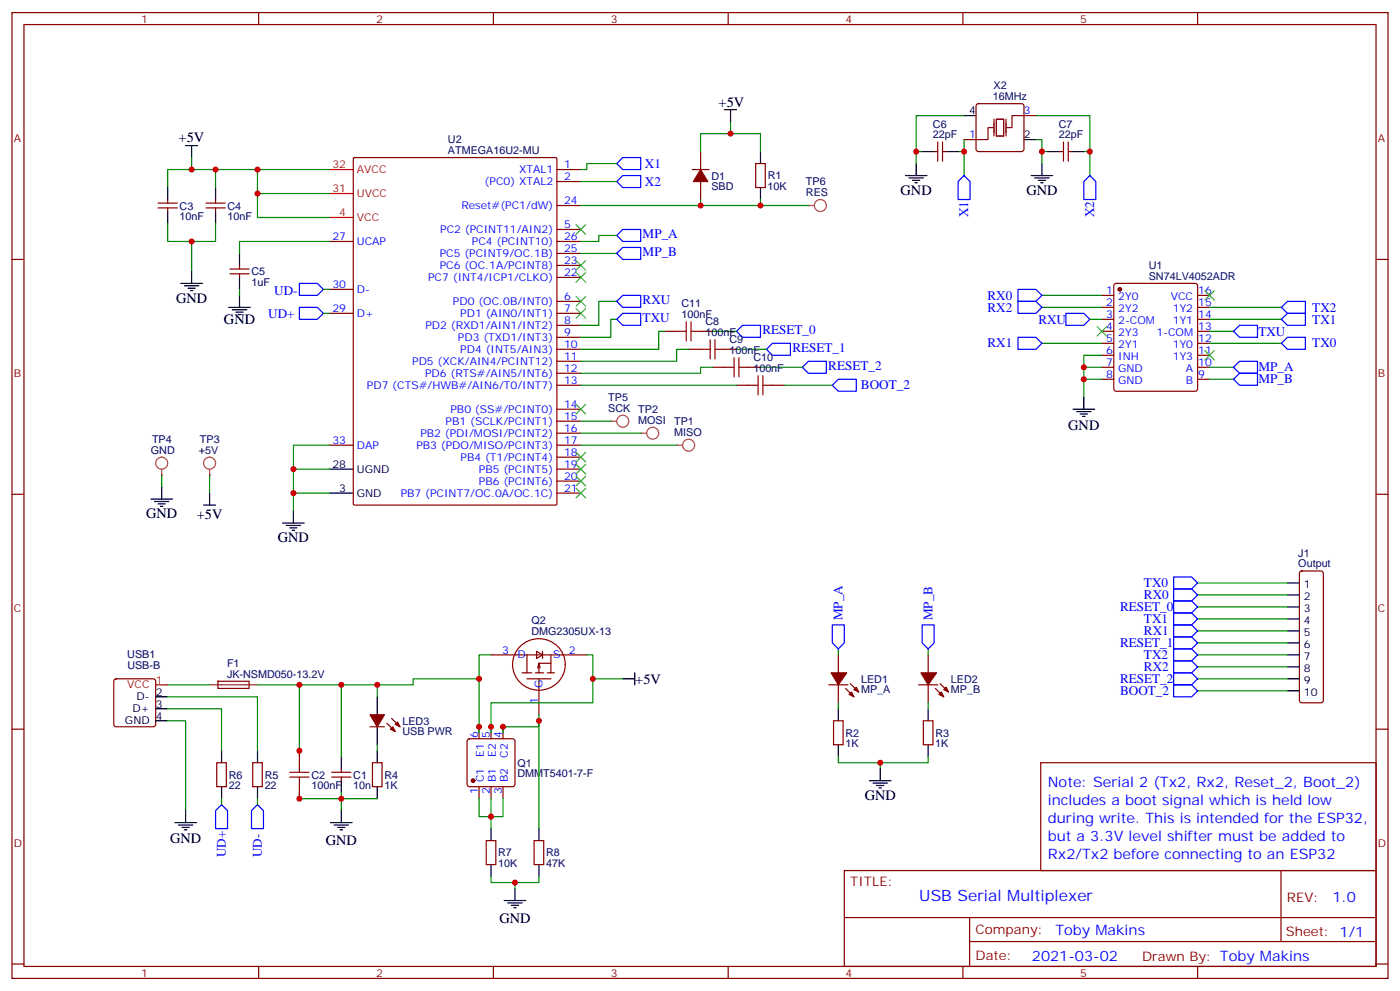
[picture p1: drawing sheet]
<svg xmlns="http://www.w3.org/2000/svg" width="412mm" height="292mm" viewBox="0 0 412 292" stroke-linecap="round" stroke-linejoin="round" font-family="sans-serif">
<g fill="none" stroke="#870000" stroke-width=".35">
<path d="M3.5 3.7h405.4v284.3h-405.4zM7.1 7.2h398.2v277.3h-398.2zM76.2 3.7v3.5M145.3 3.7v3.5M214.5 3.7v3.5M283.6 3.7v3.5M352.8 3.7v3.5M46.6 59.8h5.6M49.4 58.7v1.1M60.7 59.8h5.6M63.5 58.7v1.1M104.1 46.6l.3-.2h59.3l.3 .2v101.7l-.1 .3-59.5 .1-.3-.2z"/>
<path d="M164 53.4h7.1M164 49.9h7.1M203.9 49.9h4.9M206.4 44.6v5.3M206.4 53.4v5.3M222.6 48.2h2.8v7h-2.8zM3.5 76.4h3.6M46.6 61.2h5.6M49.4 61.2v1.1M60.7 61.2h5.6M63.5 61.2v1.1M67.7 79.2h5.7"/>
<path d="M70.6 78.1v1.1M97 71.1h7.1M164 71.1h7.1M164 60.5h7.1M164 78.1h7.1M164 74.6h7.1M164 67.6h7.1M405.3 76.4h3.6M67.7 80.6h5.7M70.6 80.6v1.1M97 92.3h7.1M97 85.2h7.1"/>
<path d="M164 99.3h7.1M164 88.7h7.1M164 92.3h7.1M164 95.8h7.1M164 81.7h7.1M324.6 87h3.5M324.6 90.5h3.5M324.6 94h3.5M324.6 97.5h3.5M328.3 83.6l.5-.2h23.3l.5 .2 .2 .5v30.4l-.3 .5-.4 .2h-23.3l-.5-.3-.2-.4v-30.4zM352.8 87h3.5M352.8 90.5h3.5"/>
<path d="M352.8 94h3.5M352.8 97.5h3.5M164 113.4h7.1M164 109.9h7.1M164 106.4h7.1M164 102.8h7.1M324.6 101.1h3.5M324.6 104.6h3.5M324.6 108.1h3.5M324.6 111.7h3.5M352.8 101.1h3.5M352.8 104.6h3.5"/>
<path d="M352.8 108.1h3.5M352.8 111.7h3.5M97 131.1h7.1M164 131.1h7.1M164 138.1h7.1M164 134.6h7.1M164 127.5h7.1M164 124h7.1M164 120.5h7.1M3.5 145.5h3.6M164 145.2h7.1M164 141.6h7.1"/>
<path d="M405.3 145.5h3.6M3.5 214.7h3.6M33.7 200.1l.5-.3h11l.5 .3 .2 .5v12.7l-.3 .5-.4 .2h-11l-.5-.3-.2-.4v-12.7zM405.3 214.7h3.6M248.7 256.3h156.6v28.2h-156.6zM377.3 256.3v20.9M248.7 270.1h156.5M285.6 277.2h119.6M285.6 270.1v14.2M3.5 283.8h3.6M76.2 284.5v3.5M145.3 284.5v3.5"/>
<path d="M214.5 284.5v3.5M283.6 284.5v3.5M352.8 284.5v3.5M405.3 283.8h3.6"/>
</g>
<g fill="#870000" stroke="#870000" stroke-width=".35">
<path d="M206.4 49.9l2.1 3.5h-4.2z"/>
<circle cx="329.8" cy="85.2" r=".53"/>
</g>
<g fill="none" stroke="#000" stroke-width=".35">
<path d="M213.4 32.3h3.6M215.2 32.3v3.5M49.4 55.2v3.5M63.5 55.2v3.5M224 44.6v3.6M224 55.2v3.5M49.4 62.3v3.5M56.4 79.9v3.5M63.5 62.3v3.5M70.6 74.6v3.5M53.3 83.4h6.3M54.3 84.1h4.3"/>
<path d="M55.4 84.8h2.1M56.1 85.5h.7M67.4 90.5h6.3M68.4 91.2h4.3M69.5 91.9h2.1M70.2 92.6h.7M70.6 81.7v3.5M70.6 87v3.5M97 138.1h7.1M83.3 154h6.3M84.3 154.7h4.2M85.4 155.4h2.1"/>
<path d="M86.1 156.1h.7M86.4 150.5v3.5M97 145.2h7.1M45.9 205.1h3.5M45.9 208.7h3.5M45.9 212.2h3.5"/>
</g>
<path d="M97 49.9h7.1M97 57h7.1M97 64h7.1M45.9 201.6h3.5" fill="none" stroke="#f00" stroke-width=".35"/>
<g fill="none" stroke="#008700" stroke-width=".35">
<path d="M215.2 35.8v3.5M63.5 49.9v5.3M75.8 49.9h-26.4v5.3M75.8 57h21.2M97 49.9h-21.2v14.1h21.2M206.4 44.6v-5.3h17.6v5.3M206.4 58.7v1.8M224 58.7v1.8h-52.9M49.4 65.8v5.3h14.1v-5.3M56.4 71.1v8.8M97 71.1h-26.4v3.5M171.1 74.6h10.6"/>
<path d="M181.7 69.3h-5.3v1.8h-5.3M70.6 85.2v1.8M181.7 88.7h-5.3v7.1h-5.3M181.7 94h-1.8v5.3h-8.8M86.4 138.1h10.6M97 131.1h-10.6v19.4M86.4 145.2h10.6"/>
</g>
<path d="M181.7 74.6l1.7-1.8h5.3v3.6h-5.3zM181.7 69.3l1.7-1.7h5.3v3.5h-5.3zM88.2 83.4h5.3l1.7 1.8-1.7 1.8h-5.3zM88.2 90.5h5.3l1.7 1.8-1.7 1.7h-5.3zM181.7 94l1.7-1.7h5.3v3.5h-5.3zM183.4 87h5.3v3.5h-5.3l-1.7-1.8z" fill="none" stroke="#00f" stroke-width=".35"/>
<circle cx="199.3" cy="131.1" r=".18" fill="#a64a4a"/>
<g fill="none" stroke="#a64a4a" stroke-width=".35">
<path d="M199.3 131.1h1.8"/>
<circle cx="202.8" cy="131.1" r="1.76"/>
</g>
<circle cx="188.7" cy="127.5" r=".18" fill="#a64a4a"/>
<g fill="none" stroke="#a64a4a" stroke-width=".35">
<path d="M188.7 127.5h1.8"/>
<circle cx="192.3" cy="127.5" r="1.76"/>
</g>
<circle cx="61.7" cy="139.9" r=".18" fill="#a64a4a"/>
<g fill="none" stroke="#a64a4a" stroke-width=".35">
<path d="M61.7 138.1v1.8"/>
<circle cx="61.7" cy="136.3" r="1.76"/>
</g>
<circle cx="47.6" cy="139.9" r=".18" fill="#a64a4a"/>
<g fill="none" stroke="#a64a4a" stroke-width=".35">
<path d="M47.6 138.1v1.8"/>
<circle cx="47.6" cy="136.3" r="1.76"/>
</g>
<circle cx="179.9" cy="124" r=".18" fill="#a64a4a"/>
<g fill="none" stroke="#a64a4a" stroke-width=".35">
<path d="M179.9 124h1.8"/>
<circle cx="183.4" cy="124" r="1.76"/>
</g>
<circle cx="238.1" cy="60.5" r=".18" fill="#a64a4a"/>
<g fill="none" stroke="#a64a4a" stroke-width=".35">
<path d="M238.1 60.5h1.8"/>
<circle cx="241.7" cy="60.5" r="1.76"/>
</g>
<g fill="none" stroke="#008700" stroke-width=".35">
<path d="M284 34h-14.1v14.2M305.2 34h15.8v10.6h-1.7M56.4 46.4v3.5M171.1 53.4h10.6M181.7 48.2h-8.8v1.7h-1.8M269.9 44.6h1.7M284 41.1v3.5h-1.8M284 44.6v7.1M305.2 41.1h1.7v7.1M306.9 44.6h1.8M321 44.6v7.1M224 60.5h14.1"/>
<path d="M95.2 85.2h1.8M95.2 92.3h1.8M195.8 97.5h-1.8v5.3h-22.9M209.9 97.5h7.1M306.9 90.5h17.7M306.9 87h17.7M321 94h3.6M356.3 94h21.2M356.3 90.5h21.2M356.3 97.5h7.1M171.1 113.4h45.9M202.8 102.8h-3.5v3.6h-28.2"/>
<path d="M209.9 108.1h-3.5v1.8h-35.3M217 102.8h8.8M224 108.1h12.4M231.1 113.4h14.1M306.9 101.1h17.7M319.3 111.7h5.3M319.3 108.1h5.3M324.6 104.6h-5.3v12.3M356.3 111.7h7.1M356.3 108.1h7.1M356.3 101.1h21.2M47.6 139.9v3.5"/>
<path d="M61.7 139.9v5.3M171.1 124h8.8M171.1 127.5h17.6M171.1 131.1h28.2M352.8 171.6h26.4M352.8 175.2h26.4M352.8 178.7h26.4M141.1 199.8h-19.4v1.8h-10.6M144.6 192.8h-3.5v22.9M172.9 192.8h1.7v14.1h-30v8.8M174.6 199.8h8.8M246.9 191v1.8"/>
<path d="M273.4 191v1.8M352.8 199.8h26.4M352.8 182.2h26.4M352.8 185.7h26.4M352.8 189.3h26.4M352.8 192.8h26.4M352.8 196.3h26.4M49.4 208.7h15.9v12.3M49.4 205.1h26.4v15.9M49.4 212.2h5.3v26.5M49.4 201.6h12.3M75.8 201.6h35.3v3.5"/>
<path d="M88.2 201.6v21.2M100.5 201.6v21.2M111.1 219.3v1.7M158.7 210.4v3.6h-10.5v1.7M158.7 212.2v31.7M246.9 206.9v1.8M273.4 206.9v1.8M352.8 203.4h26.4M65.3 235.1v1.8M75.8 235.1v1.8M88.2 233.4v1.7h12.3v-1.7M111.1 235.1h-10.6v3.6"/>
<path d="M141.1 235.1v5.3h3.5v-5.3M148.2 235.1v5.3h-3.6v3.5M246.9 222.8v1.7h26.5v-1.7M259.3 224.5v1.8M144.6 258.1v1.7h7.1v1.8M158.7 258.1v1.7h-7"/>
</g>
<g fill="none" stroke="#000" stroke-width=".35">
<path d="M284 34h3.5M54.7 42.9h3.5M56.4 42.9v3.5M266.7 51.7h6.3M267.8 52.4h4.2M268.8 53.1h2.1M269.5 53.8h.7M269.9 48.2v3.5M271.6 44.6h3.6M278.7 44.6h3.5M301.6 41.1h3.6M303.7 51.7h6.4"/>
<path d="M304.8 52.4h4.2M305.9 53.1h2.1M306.6 53.8h.7M306.9 48.2v3.5M308.7 44.6h3.5M315.7 44.6h3.6M319.3 116.9v3.6M316.1 120.5h6.3M317.1 121.2h4.3M318.2 121.9h2.1M318.9 122.6h.7M44.4 146.9h6.4"/>
<path d="M45.5 147.6h4.2M46.6 148.3h2.1M47.3 149h.7M47.6 143.4v3.5M60 148.7h3.5M61.7 145.2v3.5M379.2 171.6h3.6M379.2 175.2h3.6M379.2 178.7h3.6M183.4 199.8h3.6M187 198.1v3.5M379.2 199.8h3.6"/>
<path d="M379.2 182.2h3.6M379.2 185.7h3.6M379.2 189.3h3.6M379.2 192.8h3.6M379.2 196.3h3.6M111.1 205.1v5.3M111.1 214v5.3M246.9 208.7v3.5M246.9 219.3v3.5M273.4 208.7v3.5M273.4 219.3v3.5M379.2 203.4h3.6"/>
<path d="M54.7 238.7v3.5M65.3 221v3.5M65.3 231.6v3.5M75.8 221v3.5M75.8 231.6v3.5M100.5 222.8v3.5M100.5 229.8v3.6M100.5 238.7v3.5M111.1 221v3.5M111.1 231.6v3.5M256.1 229.8h6.4M257.2 230.5h4.2"/>
<path d="M258.2 231.2h2.1M258.9 232h.7M259.3 226.3v3.5M51.5 242.2h6.4M52.6 242.9h4.2M53.6 243.6h2.1M54.3 244.3h.7M97.4 242.2h6.3M98.4 242.9h4.3M99.5 243.6h2.1M100.2 244.3h.7M144.6 243.9v3.6"/>
<path d="M144.6 254.5v3.6M158.7 243.9v3.6M158.7 254.5v3.6M148.5 265.1h6.4M149.6 265.8h4.2M150.6 266.5h2.2M151.3 267.2h.7M151.7 261.6v3.5"/>
</g>
<g fill="none" stroke="#00f" stroke-width=".35">
<path d="M181.7 53.4l1.7-1.7h5.3v3.5h-5.3zM181.7 48.2l1.7-1.8h5.3v3.5h-5.3zM284 51.7l1.8 1.7v5.3h-3.6v-5.3zM319.3 53.4l1.7-1.7 1.8 1.7v5.3h-3.5zM217 97.5l1.7-1.7h5.3v3.5h-5.3zM299.9 85.2h5.3l1.7 1.8-1.7 1.7h-5.3zM299.9 88.7h5.3l1.7 1.8-1.7 1.8h-5.3zM299.9 99.3h5.3l1.7 1.8-1.7 1.7h-5.3zM314 92.3h5.3l1.7 1.7-1.7 1.8h-5.3zM365.1 95.8h5.3v3.5h-5.3l-1.7-1.8zM377.5 94l1.7-1.7h5.3v3.5h-5.3zM377.5 90.5l1.7-1.8h5.3v3.6h-5.3z"/>
<path d="M225.8 102.8l1.7-1.7h5.3v3.5h-5.3zM236.4 108.1l1.7-1.7h5.3v3.5h-5.3zM245.2 113.4l1.7-1.7h5.3v3.5h-5.3zM363.4 108.1l1.7-1.7h5.3v3.5h-5.3zM365.1 109.9h5.3v3.5h-5.3l-1.7-1.7zM377.5 101.1l1.7-1.8h5.3v3.5h-5.3zM345.7 169.9h5.3l1.8 1.7-1.8 1.8h-5.3zM345.7 173.4h5.3l1.8 1.8-1.8 1.7h-5.3zM345.7 176.9h5.3l1.8 1.8-1.8 1.7h-5.3zM245.2 184h3.5v5.3l-1.8 1.7-1.7-1.7zM271.6 184h3.6v5.3l-1.8 1.7-1.8-1.7zM345.7 180.4h5.3l1.8 1.8-1.8 1.8h-5.3z"/>
<path d="M345.7 184h5.3l1.8 1.7-1.8 1.8h-5.3zM345.7 187.5h5.3l1.8 1.8-1.8 1.7h-5.3zM345.7 191h5.3l1.8 1.8-1.8 1.8h-5.3zM345.7 194.6h5.3l1.8 1.7-1.8 1.8h-5.3zM345.7 198.1h5.3l1.8 1.7-1.8 1.8h-5.3zM345.7 201.6h5.3l1.8 1.8-1.8 1.7h-5.3zM63.5 238.7l1.8-1.8 1.7 1.8v5.2h-3.5zM74.1 238.7l1.7-1.8 1.8 1.8v5.2h-3.5z"/>
</g>
<g fill="none" stroke="#870000" stroke-width=".35">
<path d="M287.7 30.7l.5-.2h12.7l.5 .2 .2 .5v12.7l-.2 .5-.5 .2h-12.7l-.5-.2-.2-.5v-12.7zM301.6 34h3.6M275.2 44.6h1M276.2 41.8v5.6M277.6 41.8v5.6M277.6 44.6h1.1M284 41.1h3.5M312.2 44.6h1.1M313.3 41.8v5.6M314.7 44.6h1M314.7 41.8v5.6M195.8 97.5h3.5"/>
<path d="M206.4 97.5h3.5M202.8 102.8h3.6M209.9 108.1h3.5M213.4 102.8h3.6M217 113.4h3.5M220.5 108.1h3.5M227.5 113.4h3.6M383 168.3l.5-.2h5.6l.5 .2 .2 .5v37.4l-.2 .5-.5 .2h-5.6l-.5-.2-.2-.5v-37.4zM144.6 192.8h28.3M152.9 190.6a7.7 7.7 0 0 1 12.5 1.2 7.7 7.7 0 0 1-5.5 11.3 7.6 7.6 0 0 1-7.9-3.8 7.6 7.6 0 0 1 .9-8.7zM153.8 198.1h2.8M155.2 199.8h7.1"/>
<path d="M155.2 192.8v5.3M157.7 198.1h2.5M158 191.7l1.8 1.1-1.8 1.1zM158.4 196.7l.3-1.4v2.8M158.7 199.8v3.2M159.8 191.7v2.2M161.2 198.1h2.1M162.3 192.8v5.3M162.3 195.3h-3.6l.4 1.4M246.9 192.8v5.3M273.4 192.8v5.3M64.2 200.6h9.1l.1 2-9.2 .1z"/>
<path d="M109 214h4.2M113.9 212.9l2.5 2.5M115.4 211.5l2.4 2.5M137.8 217.7l.5-.2h12.7l.5 .2 .2 .5v12.7l-.2 .5-.5 .2h-12.7l-.5-.2-.2-.5v-12.7zM141.1 214v3.5M144.6 214v3.5M148.2 214v3.5M158.7 203.4v7M244.1 201.6h5.7M245.5 212.2h2.9v7.1h-2.9zM246.9 201.6v5.3M249.1 202.7l2.4 2.4"/>
<path d="M250.5 201.3l2.4 2.4M270.6 201.6h5.6M272 212.2h2.8v7.1h-2.8zM273.4 201.6v5.3M275.5 202.7l2.5 2.4M276.9 201.3l2.5 2.4M63.9 224.5h2.8v7.1h-2.8zM74.4 224.5h2.9v7.1h-2.9zM88.2 221v3.5M88.2 231.6v3.5M97.7 227.4h5.7M97.7 228.8h5.7"/>
<path d="M100.5 226.3v1.1M100.5 228.8v1M109.7 224.5h2.8v7.1h-2.8zM141.1 231.6v3.5M144.6 231.6v3.5M148.2 231.6v3.5M306.6 224.5h98.7v31.8h-98.7zM143.2 247.5h2.8v7h-2.8zM157.3 247.5h2.9v7h-2.9z"/>
</g>
<path d="M292.5 37.6h-1.5v3.5h-3.5M292.8 35.1v4.9M293.5 35.1h2.1v4.9h-2.1zM296.3 35.1v4.9M301.6 34h-3.5v3.6h-1.4" fill="none" stroke="#870012" stroke-width=".35"/>
<g fill="#870000" stroke="#870000" stroke-width=".35">
<path d="M250.1 204.4l.7-.7 .7 1.4z"/>
<path d="M252.2 202.3l.7 1.4-1.4-.7z"/>
<path d="M244.8 198.1h4.6l-2.5 3.5z"/>
<path d="M276.6 204.4l.7-.7 .7 1.4z"/>
<path d="M278.7 202.3l.7 1.4-1.4-.7z"/>
<path d="M271.3 198.1h4.6l-2.5 3.5z"/>
<path d="M109 210.4h4.2l-2.1 3.6z"/>
<path d="M115 214.7l.7-.7 .7 1.4z"/>
<path d="M117.1 212.5l.7 1.5-1.4-.7z"/>
<circle cx="139.3" cy="229.8" r=".53"/>
</g>
<path d="M61.7 201.6h14.1" fill="none" stroke="#8c2424" stroke-width=".35"/>
<g fill="none" stroke="#3c3" stroke-width=".35">
<path d="M169.7 76.7l2.8 2.9M169.7 66.1l2.8 2.9M172.5 76.7l-2.8 2.9M172.5 66.1l-2.8 2.9M169.7 87.3l2.8 2.8M169.7 90.8l2.8 2.9M169.7 80.3l2.8 2.8M172.5 87.3l-2.8 2.8M172.5 90.8l-2.8 2.9M172.5 80.3l-2.8 2.8M323.1 96.1l2.9 2.9M326 96.1l-2.9 2.9"/>
<path d="M354.9 85.5l2.8 2.9M357.7 85.5l-2.8 2.9M169.7 119.1l2.8 2.8M172.5 119.1l-2.8 2.8M354.9 103.2l2.8 2.8M357.7 103.2l-2.8 2.8M169.7 136.7l2.8 2.8M169.7 133.2l2.8 2.8M172.5 136.7l-2.8 2.8M172.5 133.2l-2.8 2.8M169.7 143.8l2.8 2.8M169.7 140.2l2.8 2.9"/>
<path d="M172.5 143.8l-2.8 2.8M172.5 140.2l-2.8 2.9"/>
</g>
<g fill="none" stroke="#a10000" stroke-width=".35">
<path d="M199.3 97.5h2.8M202.1 94.7v5.7M203.6 97.5h2.8M203.6 94.7v5.7M206.4 102.8h2.8M209.2 100v5.7M210.6 102.8h2.8M210.6 100v5.7M213.4 108.1h2.9M216.3 105.3v5.6M217.7 108.1h2.8M217.7 105.3v5.6"/>
<path d="M220.5 113.4h2.8M223.3 110.6v5.6M224.7 113.4h2.8M224.7 110.6v5.6M85.4 228.8h5.6M85.4 227.4h5.6M88.2 224.5v2.9M88.2 228.8v2.8"/>
</g>
<g fill="#c00">
<circle cx="206.4" cy="60.5" r=".88"/>
<circle cx="215.2" cy="39.3" r=".88"/>
<circle cx="75.8" cy="49.9" r=".88"/>
<circle cx="63.5" cy="49.9" r=".88"/>
<circle cx="56.4" cy="71.1" r=".88"/>
<circle cx="86.4" cy="145.2" r=".88"/>
<circle cx="86.4" cy="138.1" r=".88"/>
<circle cx="224" cy="60.5" r=".88"/>
<circle cx="269.9" cy="44.6" r=".88"/>
<circle cx="306.9" cy="44.6" r=".88"/>
<circle cx="284" cy="44.6" r=".88"/>
<circle cx="321" cy="44.6" r=".88"/>
<circle cx="259.3" cy="224.5" r=".88"/>
<circle cx="100.5" cy="235.1" r=".88"/>
<circle cx="111.1" cy="201.6" r=".88"/>
<circle cx="56.4" cy="49.9" r=".88"/>
<circle cx="75.8" cy="57" r=".88"/>
<circle cx="100.5" cy="201.6" r=".88"/>
<circle cx="88.2" cy="201.6" r=".88"/>
<circle cx="144.6" cy="240.4" r=".88"/>
<circle cx="158.8" cy="212.2" r=".88"/>
<circle cx="151.7" cy="259.8" r=".88"/>
<circle cx="144.6" cy="214" r=".88"/>
<circle cx="141.1" cy="214" r=".88"/>
<circle cx="148.2" cy="214" r=".88"/>
<circle cx="141.1" cy="199.8" r=".88"/>
<circle cx="174.6" cy="199.8" r=".88"/>
<circle cx="319.3" cy="111.7" r=".88"/>
<circle cx="319.3" cy="108.1" r=".88"/>
<circle cx="88.2" cy="235.1" r=".88"/>
<circle cx="88.2" cy="221" r=".88"/>
</g>
<text font-size="4.6" fill="#00f" x="270.8" y="265.3">USB Serial Multiplexer</text>
<g font-size="4.2">
<text x="211.7" y="31.6">+5V</text>
<text x="52.6" y="41.8">+5V</text>
<text x="265.3" y="57.3">GND</text>
<text x="302.3" y="57.3">GND</text>
<text x="51.9" y="89.1">GND</text>
<text x="66" y="95.4">GND</text>
<text x="314.7" y="126.6">GND</text>
<text x="43" y="152.6">GND</text>
<text x="58" y="152.7">+5V</text>
<text x="81.8" y="159.6">GND</text>
<text x="187.1" y="201.2">+5V</text>
<text x="254.7" y="235.5">GND</text>
<text x="50.1" y="248.3">GND</text>
<text x="96" y="248.9">GND</text>
<text x="147.1" y="271.8">GND</text>
</g>
<g font-size="4.2" fill="#00f">
<text x="308.7" y="231.6">Note: Serial 2 (Tx2, Rx2, Reset_2, Boot_2)</text>
<text x="308.7" y="236.9">includes a boot signal which is held low</text>
<text x="308.7" y="242.2">during write. This is intended for the ESP32,</text>
<text x="308.7" y="247.5">but a 3.3V level shifter must be added to</text>
<text x="308.7" y="252.8">Rx2/Tx2 before connecting to an ESP32</text>
<text x="392.5" y="265.6">1.0</text>
<text x="310.9" y="275.1">Toby Makins</text>
<text x="304" y="282.9">2021-03-02</text>
</g>
<g font-size="3.9" fill="#00f">
<text x="190" y="49.4">X1</text>
<text x="190" y="54.7">X2</text>
<text x="285.2" y="64" transform="rotate(-90 285.2 64)">X1</text>
<text x="322.3" y="64" transform="rotate(-90 322.3 64)">X2</text>
<text x="189.3" y="70.2">MP_A</text>
<text x="189.3" y="75.5">MP_B</text>
<text x="80.8" y="87">UD-</text>
<text x="189.3" y="89.6">RXU</text>
<text x="290.9" y="88.2">RX0</text>
<text x="79" y="93.5">UD+</text>
<text x="189.3" y="94.9">TXU</text>
<text x="290.9" y="91.7">RX2</text>
<text x="305.9" y="95.2">RXU</text>
<text x="386.6" y="95.2">TX1</text>
<text x="386.6" y="91.7">TX2</text>
<text x="224.6" y="98.4">RESET_0</text>
<text x="370.7" y="98.8">TXU</text>
<text x="233.4" y="103.7">RESET_1</text>
<text x="290.9" y="102.3">RX1</text>
<text x="386.6" y="102.3">TX0</text>
<text x="244" y="109">RESET_2</text>
<text x="370.7" y="109.4">MP_A</text>
<text x="370.7" y="112.9">MP_B</text>
<text x="253.6" y="114.7">BOOT_2</text>
<text x="337" y="172.9">TX0</text>
<text x="329.9" y="180">RESET_0</text>
<text x="337" y="176.5">RX0</text>
<text x="248.2" y="182.7" transform="rotate(-90 248.2 182.7)">MP_A</text>
<text x="274.6" y="182.7" transform="rotate(-90 274.6 182.7)">MP_B</text>
<text x="337" y="183.5">TX1</text>
<text x="329.9" y="190.6">RESET_1</text>
<text x="337" y="187">RX1</text>
<text x="337" y="194.1">TX2</text>
<text x="337" y="197.6">RX2</text>
<text x="329.9" y="201.2">RESET_2</text>
<text x="329.9" y="204.7">BOOT_2</text>
<text x="66.5" y="252.4" transform="rotate(-90 66.5 252.4)">UD+</text>
<text x="77.1" y="252.4" transform="rotate(-90 77.1 252.4)">UD-</text>
</g>
<g font-size="3.9" fill="#800">
<text x="250.5" y="260.9">TITLE:</text>
<text x="379.1" y="265.6">REV:</text>
<text x="287.4" y="275.1">Company:</text>
<text x="378.7" y="275.7">Sheet: 1/1</text>
<text x="287.4" y="282.8">Date:</text>
<text x="336.4" y="282.8">Drawn By: Toby Makins</text>
</g>
<g font-size="3.2" fill="#800">
<text x="41.6" y="6.7">1</text>
<text x="110.8" y="6.7">2</text>
<text x="179.9" y="6.7">3</text>
<text x="249.1" y="6.7">4</text>
<text x="318.2" y="6.7">5</text>
<text x="4.1" y="41.8">A</text>
<text x="405.9" y="41.8">A</text>
<text x="4.1" y="110.9">B</text>
<text x="405.9" y="110.9">B</text>
<text x="4.1" y="180.1">C</text>
<text x="405.9" y="180.1">C</text>
<text x="4.1" y="249.2">D</text>
<text x="405.9" y="249.2">D</text>
<text x="41.6" y="287.5">1</text>
<text x="110.8" y="287.5">2</text>
<text x="179.9" y="287.5">3</text>
<text x="249.1" y="287.5">4</text>
<text x="318.2" y="287.5">5</text>
</g>
<g font-size="3.2" fill="#000080">
<text x="292.4" y="29.4">16MHz</text>
<text x="292.7" y="26.1">X2</text>
<text x="274.8" y="40.7">22pF</text>
<text x="274.8" y="37.6">C6</text>
<text x="311.9" y="40.7">22pF</text>
<text x="311.9" y="37.6">C7</text>
<text x="131.9" y="45.3">ATMEGA16U2-MU</text>
<text x="132" y="42.2">U2</text>
<text x="209.5" y="52.9">D1</text>
<text x="226.1" y="52.8">R1</text>
<text x="209.5" y="56">SBD</text>
<text x="226.1" y="56">10K</text>
<text x="237.4" y="57.7">RES</text>
<text x="237.4" y="54.5">TP6</text>
<text x="52.9" y="64.8">10nF</text>
<text x="52.9" y="61.7">C3</text>
<text x="67" y="64.8">10nF</text>
<text x="67" y="61.7">C4</text>
<text x="74.1" y="81.1">C5</text>
<text x="338.4" y="82.4">SN74LV4052ADR</text>
<text x="338.4" y="79.2">U1</text>
<text x="74.1" y="84.2">1uF</text>
<text x="200.7" y="90.5">C11</text>
<text x="200.7" y="93.7">100nF</text>
<text x="207.8" y="95.8">C8</text>
<text x="207.8" y="99">100nF</text>
<text x="214.9" y="101.1">C9</text>
<text x="214.9" y="104.2">100nF</text>
<text x="221.9" y="106.4">C10</text>
<text x="221.9" y="109.5">100nF</text>
<text x="179.2" y="118">TP5</text>
<text x="179.2" y="121.2">SCK</text>
<text x="188" y="124.7">MOSI</text>
<text x="188" y="121.5">TP2</text>
<text x="198.6" y="125">TP1</text>
<text x="44.8" y="130.4">TP4</text>
<text x="58.9" y="130.4">TP3</text>
<text x="198.6" y="128.2">MISO</text>
<text x="44.4" y="133.5">GND</text>
<text x="58.5" y="133.5">+5V</text>
<text x="382.4" y="167">Output</text>
<text x="382.4" y="163.9">J1</text>
<text x="156.6" y="183.9">Q2</text>
<text x="156.6" y="187">DMG2305UX-13</text>
<text x="37.5" y="193.7">USB1</text>
<text x="37.5" y="196.9">USB-B</text>
<text x="66.9" y="196.3">F1</text>
<text x="66.9" y="199.5">JK-NSMD050-13.2V</text>
<text x="253.6" y="204">MP_A</text>
<text x="253.7" y="201">LED1</text>
<text x="280.1" y="204">MP_B</text>
<text x="280.1" y="201">LED2</text>
<text x="118.5" y="213.3">LED3</text>
<text x="118.5" y="216.5">USB PWR</text>
<text x="249.1" y="220">1K</text>
<text x="249.1" y="216.9">R2</text>
<text x="275.5" y="220">1K</text>
<text x="275.5" y="216.9">R3</text>
<text x="152.4" y="225.7">Q1</text>
<text x="67.4" y="232.4">22</text>
<text x="67.4" y="229.2">R6</text>
<text x="78" y="232.4">22</text>
<text x="78" y="229.2">R5</text>
<text x="91.7" y="232.4">100nF</text>
<text x="91.7" y="229.2">C2</text>
<text x="104.1" y="232.4">10n</text>
<text x="104.1" y="229.2">C1</text>
<text x="113.2" y="232.4">1K</text>
<text x="113.2" y="229.2">R4</text>
<text x="152.4" y="228.8">DMMT5401-7-F</text>
<text x="146.8" y="255.4">10K</text>
<text x="146.8" y="252.1">R7</text>
<text x="160.9" y="255.3">47K</text>
<text x="160.9" y="252.1">R8</text>
</g>
<g font-size="3.2">
<text x="285.5" y="33.7">4</text>
<text x="301.6" y="40.7">2</text>
<text x="97.9" y="137.8">28</text>
<text x="105.1" y="139.2">UGND</text>
<text x="99.9" y="144.8">3</text>
<text x="105.1" y="146.2">GND</text>
<text x="384.1" y="173">1</text>
<text x="384.1" y="176.6">2</text>
<text x="384.1" y="180.1">3</text>
<text x="384.1" y="183.6">4</text>
<text x="384.1" y="187.1">5</text>
<text x="384.1" y="190.7">6</text>
<text x="384.1" y="194.2">7</text>
<text x="384.1" y="197.7">8</text>
<text x="384.1" y="201.3">9</text>
<text x="39.1" y="209.7">D+</text>
<text x="40.2" y="206.2">D-</text>
<text x="45.9" y="204.8">2</text>
<text x="45.9" y="208.3">3</text>
<text x="384.1" y="204.8">10</text>
<text x="36.8" y="213.3">GND</text>
<text x="45.9" y="211.8">4</text>
</g>
<g font-size="3.2" fill="#00f">
<text x="301.6" y="33.7">3</text>
<text x="285.5" y="40.7">1</text>
<text x="152.9" y="51">XTAL1</text>
<text x="166.2" y="53.1">2</text>
<text x="166.2" y="49.6">1</text>
<text x="142.8" y="54.5">(PC0) XTAL2</text>
<text x="135.9" y="61.6">Reset#(PC1/dW)</text>
<text x="166.2" y="60.1">24</text>
<text x="97.9" y="70.7">27</text>
<text x="129.7" y="68.6">PC2 (PCINT11/AIN2)</text>
<text x="166.2" y="70.7">26</text>
<text x="166.2" y="67.2">5</text>
<text x="105.1" y="72.1">UCAP</text>
<text x="129.5" y="75.7">PC5 (PCINT9/OC.1B)</text>
<text x="139" y="72.1">PC4 (PCINT10)</text>
<text x="166.2" y="77.8">23</text>
<text x="166.2" y="74.3">25</text>
<text x="126.1" y="82.7">PC7 (INT4/ICP1/CLKO)</text>
<text x="129.5" y="79.2">PC6 (OC.1A/PCINT8)</text>
<text x="166.2" y="81.3">22</text>
<text x="97.9" y="84.8">30</text>
<text x="105.1" y="86.3">D-</text>
<text x="133.4" y="89.8">PD0 (OC.0B/INT0)</text>
<text x="166.2" y="88.4">6</text>
<text x="325.9" y="86.6">1</text>
<text x="329.4" y="88.4">2Y0</text>
<text x="344.9" y="88.4">VCC</text>
<text x="353" y="86.6">16</text>
<text x="97.9" y="91.9">29</text>
<text x="105.1" y="93.3">D+</text>
<text x="135.6" y="93.3">PD1 (AIN0/INT1)</text>
<text x="166.2" y="95.4">8</text>
<text x="166.2" y="91.9">7</text>
<text x="325.9" y="90.1">2</text>
<text x="325.9" y="93.7">3</text>
<text x="329.4" y="91.9">2Y2</text>
<text x="329.4" y="95.4">2-COM</text>
<text x="345.5" y="95.4">1Y1</text>
<text x="345.5" y="91.9">1Y2</text>
<text x="353" y="93.7">14</text>
<text x="353" y="90.1">15</text>
<text x="125.3" y="96.8">PD2 (RXD1/AIN1/INT2)</text>
<text x="134.9" y="100.4">PD3 (TXD1/INT3)</text>
<text x="166.2" y="99">9</text>
<text x="325.9" y="97.2">4</text>
<text x="325.9" y="100.7">5</text>
<text x="329.4" y="99">2Y3</text>
<text x="340.6" y="99">1-COM</text>
<text x="353" y="100.7">12</text>
<text x="353" y="97.2">13</text>
<text x="121.4" y="107.4">PD5 (XCK/AIN4/PCINT12)</text>
<text x="135.6" y="103.9">PD4 (INT5/AIN3)</text>
<text x="166.2" y="106">11</text>
<text x="166.2" y="102.5">10</text>
<text x="325.9" y="104.2">6</text>
<text x="325.9" y="107.8">7</text>
<text x="329.4" y="102.5">2Y1</text>
<text x="329.4" y="106">INH</text>
<text x="345.5" y="106">1Y3</text>
<text x="345.5" y="102.5">1Y0</text>
<text x="353" y="107.8">10</text>
<text x="353" y="104.2">11</text>
<text x="125.2" y="110.9">PD6 (RTS#/AIN5/INT6)</text>
<text x="166.2" y="113.1">13</text>
<text x="166.2" y="109.5">12</text>
<text x="325.9" y="111.3">8</text>
<text x="329.4" y="109.5">GND</text>
<text x="329.4" y="113.1">GND</text>
<text x="349.3" y="113.1">B</text>
<text x="349.3" y="109.5">A</text>
<text x="353" y="111.3">9</text>
<text x="108.1" y="114.5">PD7 (CTS#/HWB#/AIN6/T0/INT7)</text>
<text x="131.3" y="125.1">PB1 (SCLK/PCINT1)</text>
<text x="132.7" y="121.5">PB0 (SS#/PCINT0)</text>
<text x="166.2" y="123.6">15</text>
<text x="166.2" y="120.1">14</text>
<text x="97.9" y="130.7">33</text>
<text x="123.8" y="128.6">PB2 (PDI/MOSI/PCINT2)</text>
<text x="166.2" y="130.7">17</text>
<text x="166.2" y="127.2">16</text>
<text x="105.1" y="132.1">DAP</text>
<text x="122.7" y="132.1">PB3 (PDO/MISO/PCINT3)</text>
<text x="135.7" y="135.6">PB4 (T1/PCINT4)</text>
<text x="166.2" y="137.8">19</text>
<text x="166.2" y="134.2">18</text>
<text x="141.1" y="142.7">PB6 (PCINT6)</text>
<text x="141.1" y="139.2">PB5 (PCINT5)</text>
<text x="166.2" y="141.3">20</text>
<text x="118" y="146.2">PB7 (PCINT7/OC.0A/OC.1C)</text>
<text x="166.2" y="144.8">21</text>
<text x="147.9" y="192.4">3</text>
<text x="152.4" y="193.9">D</text>
<text x="162.9" y="193.9">S</text>
<text x="167.6" y="192.4">2</text>
<text x="159.8" y="202.7" transform="rotate(-90 159.8 202.7)">G</text>
<text x="158.4" y="207.2" transform="rotate(-90 158.4 207.2)">1</text>
<text x="140.8" y="217.3" transform="rotate(-90 140.8 217.3)">6</text>
<text x="144.3" y="217.3" transform="rotate(-90 144.3 217.3)">5</text>
<text x="147.8" y="217.3" transform="rotate(-90 147.8 217.3)">4</text>
<text x="142.5" y="222.8" transform="rotate(-90 142.5 222.8)">E1</text>
<text x="146" y="222.8" transform="rotate(-90 146 222.8)">E2</text>
<text x="149.6" y="223" transform="rotate(-90 149.6 223)">C2</text>
<text x="140.8" y="233.8" transform="rotate(-90 140.8 233.8)">1</text>
<text x="142.5" y="230.3" transform="rotate(-90 142.5 230.3)">C1</text>
<text x="144.3" y="233.8" transform="rotate(-90 144.3 233.8)">2</text>
<text x="146" y="230.3" transform="rotate(-90 146 230.3)">B1</text>
<text x="147.8" y="233.8" transform="rotate(-90 147.8 233.8)">3</text>
<text x="149.6" y="230.3" transform="rotate(-90 149.6 230.3)">B2</text>
</g>
<g font-size="3.2" fill="#f00">
<text x="97.9" y="49.6">32</text>
<text x="105.1" y="51">AVCC</text>
<text x="97.9" y="56.6">31</text>
<text x="105.1" y="58">UVCC</text>
<text x="99.9" y="63.7">4</text>
<text x="105.1" y="65.1">VCC</text>
<text x="37.5" y="202.7">VCC</text>
<text x="45.9" y="201.3">1</text>
</g>
</svg>
